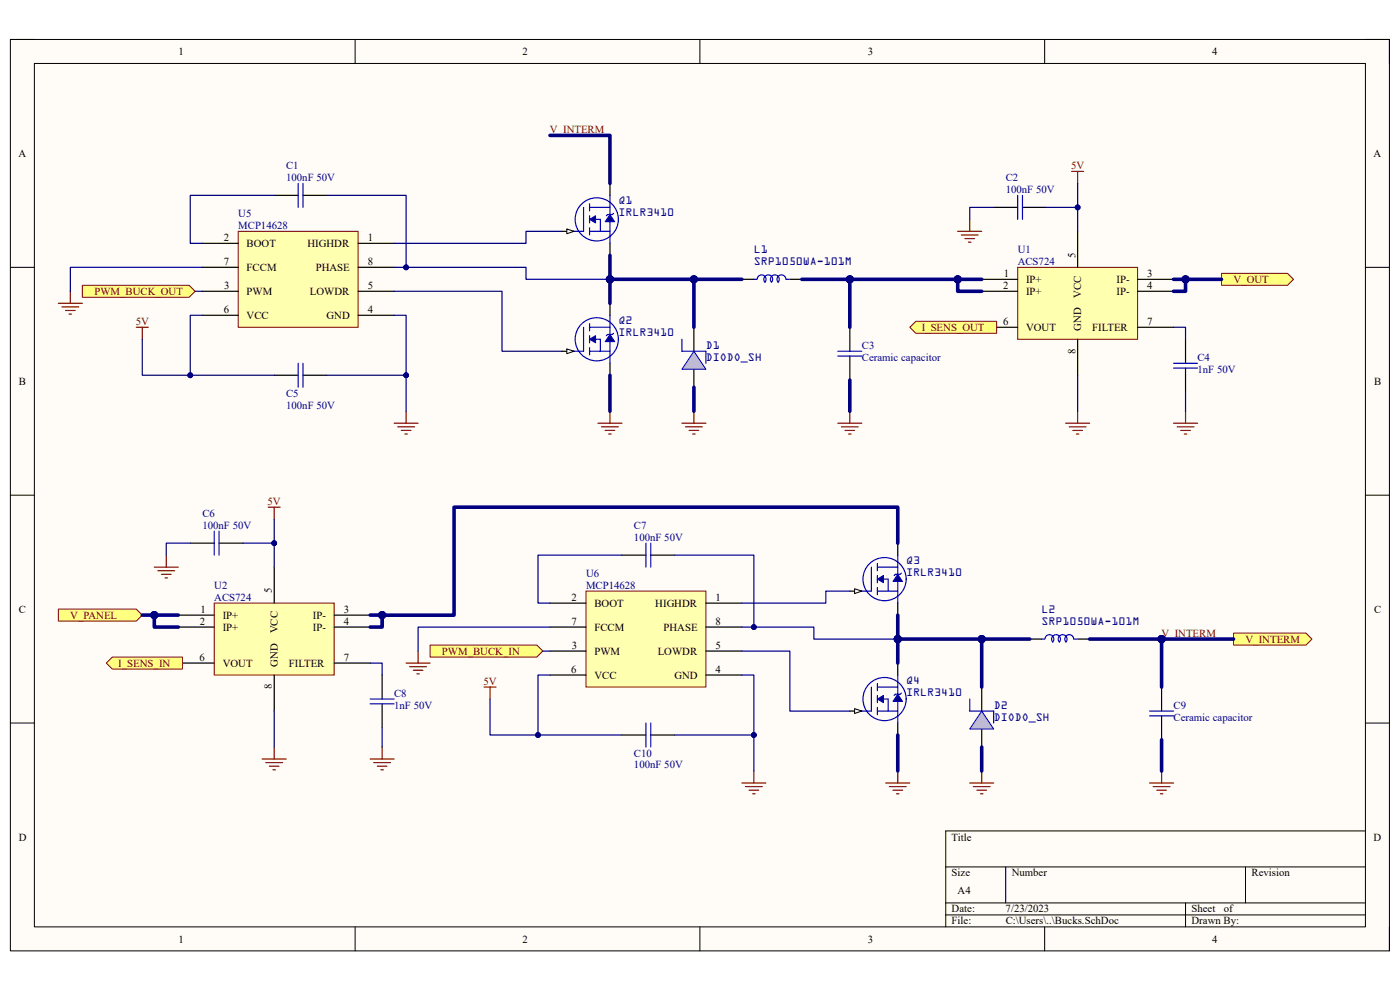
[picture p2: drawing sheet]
<svg xmlns="http://www.w3.org/2000/svg" width="297mm" height="210mm" viewBox="0 0 297 210" stroke-linecap="round" stroke-linejoin="round" font-family="sans-serif">
<path d="M2.2 8.4h292.6v193.3h-292.6z" fill-rule="evenodd" fill="#fffcf8"/>
<path d="M2.2 8.4h292.6v193.3h-292.6z" fill="none" stroke="#000" stroke-width=".21"/>
<path d="M7.3 13.5h282.4v183.1h-282.4z" fill-rule="evenodd" fill="#fffcf8"/>
<g fill="none" stroke="#000" stroke-width=".21">
<path d="M2.2 8.4h5.1M7.3 13.5h282.4v183.1h-282.4zM75.3 8.4v5.1M148.5 8.4v5.1M221.6 8.4v5.1M289.7 8.4h5.1v5.1M2.2 56.7h5.1M289.7 56.7h5.1M2.2 105h5.1M289.7 105.1h5.1M2.2 153.4h5.1M289.7 153.4h5.1"/>
<path d="M289.7 176.3h-89.1v20.3M75.3 196.6v5.1M148.5 196.6v5.1M200.6 183.9h89.1M200.6 191.5h89.1M200.6 194.1h89.1M213.4 183.9v7.6M221.6 196.6v5.1M251.5 191.5v5.1M264.2 183.9v7.6M294.8 196.6v5.1"/>
</g>
<path d="M50.5 49.1h25.5v20.3h-25.5z" fill-rule="evenodd" fill="#ffffb0"/>
<path d="M50.5 49.1h25.5v20.3h-25.5z" fill="none" stroke="#800000" stroke-width=".21"/>
<g fill="none" stroke="#000" stroke-width=".25">
<path d="M42.9 51.6h7.6M42.9 56.7h7.6M76 51.6h7.6M76 56.7h7.6M157.4 59.3h2.5M167.6 59.3h2.5M42.9 61.8h7.6M42.9 66.9h7.6M76 61.8h7.6M76 66.9h7.6M147.2 78.3v3.8M180.3 69.4v5.1"/>
<path d="M180.3 75.5v5.1"/>
</g>
<path d="M159.9 59.3h.7M160.6 59.2a.94 .94 0 0 1 1.3-.8 .94 .94 0 0 1 .4 1.5 .94 .94 0 0 1 0-1.3 .94 .94 0 0 1 1.3 0 .94 .94 0 0 1 .1 1.3M165.1 59.9a.94 .94 0 0 0-.1-1.3 .94 .94 0 0 0-1.3 0 .94 .94 0 0 0 0 1.3M166.7 59.3a.94 .94 0 0 0-1.2-.9 .94 .94 0 0 0-.4 1.5M166.8 59.3h.6M177.7 74.5h5.1M177.7 75.5h5.1" fill="none" stroke="#00f" stroke-width=".25"/>
<path d="M147.2 74.5l2.6 3.8h-5.1z" fill="#c0c0c0"/>
<path d="M147.2 74.5l2.6 3.8h-5.1z" fill="none" stroke="#00f" stroke-width=".21"/>
<path d="M147.2 69.4v5.1" fill="none" stroke="#000" stroke-width=".25"/>
<path d="M144.7 72v2.5h5.1v2.6" fill="none" stroke="#00f" stroke-width=".25"/>
<g fill="none" stroke="#800000" stroke-width=".25">
<path d="M83.6 89.8h5.1M84.4 90.5h3.5M85.1 91.3h2.1M85.9 92.1h.5M86.2 87.2v2.6M126.9 89.8h5M127.6 90.5h3.6M128.4 91.3h2M129.1 92.1h.6M129.4 87.2v2.6M144.7 89.8h5.1M145.4 90.5h3.6"/>
<path d="M146.2 91.3h2M147 92.1h.5M147.2 87.2v2.6M177.7 89.8h5.1M178.5 90.6h3.6M179.3 91.3h2M180 92.1h.5M180.3 87.2v2.6"/>
</g>
<path d="M215.9 56.7h25.4v15.3h-25.4z" fill-rule="evenodd" fill="#ffffb0"/>
<path d="M215.9 56.7h25.4v15.3h-25.4z" fill="none" stroke="#800000" stroke-width=".21"/>
<g fill="none" stroke="#000" stroke-width=".25">
<path d="M58.2 41.4h5.1M64.3 41.4h5.1M208.3 59.3h7.6M210.8 44h5.1M216.9 44h5.1M228.6 49.1v7.6M241.3 59.3h7.7M58.2 79.6h5.1M64.3 79.6h5.1M208.3 61.8h7.6M208.3 69.4h7.6M228.6 72v7.6"/>
<path d="M241.3 61.8h7.7M241.3 69.4h7.7M251.5 72v5.1M251.5 78.1v5.1"/>
</g>
<g fill="none" stroke="#800000" stroke-width=".25">
<path d="M227.4 36.4h2.5M228.6 36.4v2.5M203.2 49.1h5.1M203.9 49.8h3.6M204.7 50.6h2M205.5 51.4h.5M205.7 46.5v2.6M28.9 69.4h2.6M30.2 69.4v2.6M226.1 89.8h5.1M226.8 90.6h3.6M227.6 91.3h2"/>
<path d="M228.4 92.1h.5M228.6 87.2v2.6M249 89.8h5.1M249.7 90.6h3.6M250.5 91.3h2M251.3 92.1h.5M251.5 87.2v2.6"/>
</g>
<path d="M63.3 38.9v5.1M64.3 38.9v5.1M215.9 41.4v5.1M216.9 41.4v5.1M63.3 77.1v5M64.3 77.1v5M249 77.1h5.1M249 78.1h5.1" fill="none" stroke="#00f" stroke-width=".25"/>
<path d="M124.3 125.4h25.5v20.3h-25.5z" fill-rule="evenodd" fill="#ffffb0"/>
<path d="M124.3 125.4h25.5v20.3h-25.5z" fill="none" stroke="#800000" stroke-width=".21"/>
<g fill="none" stroke="#000" stroke-width=".25">
<path d="M116.7 127.9h7.6M116.7 138.1h7.6M116.7 133h7.6M149.8 127.9h7.6M149.8 138.1h7.6M149.8 133h7.6M218.5 135.6h2.5M228.6 135.6h2.6M116.7 143.2h7.6M149.8 143.2h7.6M208.3 154.7v3.8M246.4 145.8v5"/>
<path d="M246.4 151.9v5"/>
</g>
<path d="M221 135.6h.6M221.7 135.5a.94 .94 0 0 1 1.3-.8 .94 .94 0 0 1 .4 1.5 .94 .94 0 0 1 0-1.3 .94 .94 0 0 1 1.3 0 .94 .94 0 0 1 .1 1.3M227.8 135.6a.93 .93 0 0 0-1.3-.9 .93 .93 0 0 0-.3 1.5 .94 .94 0 0 0-.1-1.3 .94 .94 0 0 0-1.3 0 .94 .94 0 0 0-.1 1.3M227.9 135.6h.6M243.9 150.8h5.1M243.9 151.9h5.1" fill="none" stroke="#00f" stroke-width=".25"/>
<path d="M208.3 150.8l2.5 3.9h-5.1z" fill="#c0c0c0"/>
<path d="M208.3 150.8l2.5 3.9h-5.1z" fill="none" stroke="#00f" stroke-width=".21"/>
<path d="M208.3 145.8v5" fill="none" stroke="#000" stroke-width=".25"/>
<path d="M205.7 148.3v2.5h5.1v2.6" fill="none" stroke="#00f" stroke-width=".25"/>
<g fill="none" stroke="#800000" stroke-width=".25">
<path d="M157.4 166.1h5.1M158.2 166.9h3.5M158.9 167.6h2.1M159.7 168.4h.5M159.9 163.6v2.5M187.9 166.1h5.1M188.7 166.9h3.5M189.4 167.6h2.1M190.2 168.4h.5M190.5 163.6v2.5M205.7 166.1h5.1M206.5 166.9h3.5"/>
<path d="M207.3 167.6h2M208 168.4h.5M208.3 163.6v2.5M243.9 166.1h5.1M244.6 166.9h3.6M245.4 167.6h2M246.2 168.4h.5M246.4 163.6v2.5"/>
</g>
<path d="M45.5 127.9h25.4v15.3h-25.4z" fill-rule="evenodd" fill="#ffffb0"/>
<path d="M45.5 127.9h25.4v15.3h-25.4z" fill="none" stroke="#800000" stroke-width=".21"/>
<g fill="none" stroke="#000" stroke-width=".25">
<path d="M40.4 115.2h5.1M46.5 115.2h5.1M131.9 117.8h5.1M138.1 117.8h5M37.8 130.5h7.7M37.8 133h7.7M58.2 120.3v7.6M70.9 130.5h7.6M70.9 133h7.6M37.8 140.7h7.7M58.2 143.2v7.6M70.9 140.7h7.6"/>
<path d="M81.1 143.2v5.1M81.1 149.3v5.1M131.9 155.9h5.1M138.1 155.9h5"/>
</g>
<g fill="none" stroke="#800000" stroke-width=".25">
<path d="M35.3 117.8v2.5M56.9 107.6h2.5M58.2 107.6v2.5M32.7 120.3h5.1M33.5 121.1h3.6M34.3 121.8h2M35 122.6h.5M58.2 158.5v2.5M81.1 158.5v2.5M102.7 145.7h2.5M104 145.7v2.6M55.6 161h5.1"/>
<path d="M56.4 161.8h3.6M57.2 162.5h2M57.9 163.3h.5M78.5 161h5.1M79.3 161.8h3.5M80.1 162.5h2M80.8 163.3h.5"/>
</g>
<path d="M45.5 112.7v5.1M46.5 112.7v5.1M137 115.2v5.1M138.1 115.2v5.1M78.5 148.3h5.1M78.5 149.3h5.1M137 153.4v5.1M138.1 153.4v5.1" fill="none" stroke="#00f" stroke-width=".25"/>
<circle cx="246.4" cy="135.6" r=".76" fill="#000080"/>
<circle cx="246.4" cy="135.6" r=".76" fill="none" stroke="#000080" stroke-width=".21"/>
<g fill="none" stroke="#00f" stroke-width=".25">
<path d="M186.1 119.5v1.6M184.9 120.3v5.1h-2.3M186.1 122.1v1.5M186.1 124.6v1.6M186.1 122.9h2.3"/>
<circle cx="187.7" cy="122.9" r="4.6"/>
</g>
<path d="M180.3 125.4h2.5M190.5 127.9v2.6" fill="none" stroke="#000" stroke-width=".25"/>
<path d="M181.3 124.9l1.5 .5-1.5 .5z" fill="#f8fcff"/>
<path d="M181.3 124.9l1.5 .5-1.5 .5z" fill="none" stroke="#000" stroke-width=".21"/>
<path d="M190.5 117.8v10.1M186.1 120.3h4.4M186.1 125.4h4.4M188.4 122.9v2.5" fill="none" stroke="#00f" stroke-width=".25"/>
<path d="M186.1 122.9l1.3-.8v1.5z" fill="#11037f"/>
<path d="M186.1 122.9l1.3-.8v1.5z" fill="none" stroke="#00f" stroke-width=".21"/>
<path d="M190.5 121.8l1 1.6h-2.1z" fill="#11037f"/>
<path d="M190.5 121.8l1 1.6h-2.1z" fill="none" stroke="#00f" stroke-width=".21"/>
<g fill="none" stroke="#00f" stroke-width=".25">
<path d="M191.2 121.6l-.2 .2h-1.1l-.2 .3M184.9 145.8v5h-2.3M186.1 145v1.5M186.1 147.5v1.6M186.1 150.1v1.5M186.1 148.3h2.3"/>
<circle cx="187.7" cy="148.3" r="4.6"/>
</g>
<path d="M190.5 115.2v2.6M180.3 150.8h2.5M190.5 153.4v2.5" fill="none" stroke="#000" stroke-width=".25"/>
<path d="M181.3 150.3l1.5 .5-1.5 .6z" fill="#f8fcff"/>
<path d="M181.3 150.3l1.5 .5-1.5 .6z" fill="none" stroke="#000" stroke-width=".21"/>
<path d="M186.1 145.8h4.4M186.1 150.8h4.4M188.4 148.3v2.5M190.5 143.2v10.2" fill="none" stroke="#00f" stroke-width=".25"/>
<path d="M186.1 148.3l1.3-.8v1.6z" fill="#11037f"/>
<path d="M186.1 148.3l1.3-.8v1.6z" fill="none" stroke="#00f" stroke-width=".21"/>
<path d="M190.5 147.3l1 1.5h-2.1z" fill="#11037f"/>
<path d="M190.5 147.3l1 1.5h-2.1z" fill="none" stroke="#00f" stroke-width=".21"/>
<g fill="none" stroke="#00f" stroke-width=".25">
<path d="M123.8 69.4v5.1h-2.3M125.1 68.7v1.5M125.1 71.2v1.5M125.1 73.8v1.5M125.1 72h2.3M191.2 147l-.2 .3h-1.1l-.2 .2"/>
<circle cx="126.6" cy="72" r="4.6"/>
</g>
<path d="M119.2 74.5h2.6M129.4 77.1v2.5M190.5 140.7v2.5" fill="none" stroke="#000" stroke-width=".25"/>
<path d="M120.2 74l1.6 .5-1.6 .5z" fill="#f8fcff"/>
<path d="M120.2 74l1.6 .5-1.6 .5z" fill="none" stroke="#000" stroke-width=".21"/>
<path d="M125.1 69.4h4.3M125.1 74.5h4.3M127.4 72v2.5M129.4 66.9v10.2" fill="none" stroke="#00f" stroke-width=".25"/>
<path d="M125.1 72l1.2-.8v1.5z" fill="#11037f"/>
<path d="M125.1 72l1.2-.8v1.5z" fill="none" stroke="#00f" stroke-width=".21"/>
<path d="M129.4 71l1 1.5h-2z" fill="#11037f"/>
<path d="M129.4 71l1 1.5h-2z" fill="none" stroke="#00f" stroke-width=".21"/>
<g fill="none" stroke="#00f" stroke-width=".25">
<path d="M123.8 44v5.1h-2.3M125.1 43.2v1.6M125.1 45.8v1.5M125.1 48.3v1.5M125.1 46.5h2.3M130.2 70.7l-.3 .3h-1l-.3 .2"/>
<circle cx="126.6" cy="46.5" r="4.6"/>
</g>
<path d="M119.2 49.1h2.6M129.4 51.6v2.6M129.4 64.3v2.6" fill="none" stroke="#000" stroke-width=".25"/>
<path d="M120.2 48.6l1.6 .5-1.6 .5z" fill="#f8fcff"/>
<path d="M120.2 48.6l1.6 .5-1.6 .5z" fill="none" stroke="#000" stroke-width=".21"/>
<path d="M125.1 44h4.3M125.1 49.1h4.3M127.4 46.5v2.6M129.4 41.4v10.2" fill="none" stroke="#00f" stroke-width=".25"/>
<path d="M125.1 46.5l1.2-.7v1.5z" fill="#11037f"/>
<path d="M125.1 46.5l1.2-.7v1.5z" fill="none" stroke="#00f" stroke-width=".21"/>
<path d="M129.4 45.5l1 1.5h-2z" fill="#11037f"/>
<path d="M129.4 45.5l1 1.5h-2z" fill="none" stroke="#00f" stroke-width=".21"/>
<path d="M130.2 45.3l-.3 .2h-1l-.3 .3" fill="none" stroke="#00f" stroke-width=".25"/>
<path d="M129.4 38.9v2.5" fill="none" stroke="#000" stroke-width=".25"/>
<path d="M12.4 64.3h5.1M13.1 65.1h3.6M13.9 65.9h2M14.7 66.6h.5M14.9 61.8v2.5M88.7 138.1v2.6M86.2 140.7h5M86.9 141.4h3.6M87.7 142.2h2M88.4 142.9h.6" fill="none" stroke="#800000" stroke-width=".25"/>
<path d="M12.4 129.2h16.5l1.3 1.3-1.3 1.3h-16.5z" fill-rule="evenodd" fill="#ffff80"/>
<path d="M12.4 129.2h16.5l1.3 1.3-1.3 1.3h-16.5z" fill="none" stroke="#800000" stroke-width=".21"/>
<path d="M261.7 134.3h15.4l1.2 1.3-1.2 1.2h-15.4z" fill-rule="evenodd" fill="#ffff80"/>
<path d="M261.7 134.3h15.4l1.2 1.3-1.2 1.2h-15.4z" fill="none" stroke="#800000" stroke-width=".21"/>
<path d="M17.5 60.5h22.6l1.3 1.3-1.3 1.3h-22.6z" fill-rule="evenodd" fill="#ffff80"/>
<path d="M17.5 60.5h22.6l1.3 1.3-1.3 1.3h-22.6z" fill="none" stroke="#800000" stroke-width=".21"/>
<path d="M91.2 136.8h22.7l1.3 1.3-1.3 1.3h-22.7z" fill-rule="evenodd" fill="#ffff80"/>
<path d="M91.2 136.8h22.7l1.3 1.3-1.3 1.3h-22.7z" fill="none" stroke="#800000" stroke-width=".21"/>
<path d="M259.2 58h13.9l1.3 1.3-1.3 1.2h-13.9z" fill-rule="evenodd" fill="#ffff80"/>
<path d="M259.2 58h13.9l1.3 1.3-1.3 1.2h-13.9z" fill="none" stroke="#800000" stroke-width=".21"/>
<path d="M83.6 56.7h28v2.6h17.8" fill="none" stroke="#000080" stroke-width=".25"/>
<circle cx="86.2" cy="56.7" r=".51" fill="#000080"/>
<circle cx="86.2" cy="56.7" r=".51" fill="none" stroke="#000080" stroke-width=".21"/>
<circle cx="129.4" cy="59.3" r=".76" fill="#000080"/>
<circle cx="129.4" cy="59.3" r=".76" fill="none" stroke="#000080" stroke-width=".21"/>
<path d="M83.6 66.9h2.6v20.3" fill="none" stroke="#000080" stroke-width=".25"/>
<circle cx="86.2" cy="79.6" r=".51" fill="#000080"/>
<circle cx="86.2" cy="79.6" r=".51" fill="none" stroke="#000080" stroke-width=".21"/>
<path d="M147.2 59.3v10.1M129.4 79.6v7.6M147.2 82.1v5.1M180.3 80.6v6.6" fill="none" stroke="#000080" stroke-width=".76"/>
<circle cx="147.2" cy="59.3" r=".76" fill="#000080"/>
<circle cx="147.2" cy="59.3" r=".76" fill="none" stroke="#000080" stroke-width=".21"/>
<path d="M129.4 59.3h28" fill="none" stroke="#000080" stroke-width=".76"/>
<circle cx="147.2" cy="59.3" r=".76" fill="#000080"/>
<circle cx="147.2" cy="59.3" r=".76" fill="none" stroke="#000080" stroke-width=".21"/>
<circle cx="129.4" cy="59.3" r=".76" fill="#000080"/>
<circle cx="129.4" cy="59.3" r=".76" fill="none" stroke="#000080" stroke-width=".21"/>
<path d="M129.4 54.2v10.1" fill="none" stroke="#000080" stroke-width=".76"/>
<circle cx="129.4" cy="59.3" r=".76" fill="#000080"/>
<circle cx="129.4" cy="59.3" r=".76" fill="none" stroke="#000080" stroke-width=".21"/>
<path d="M208.3 59.3h-5.1v2.5h5.1" fill="none" stroke="#000080" stroke-width=".76"/>
<circle cx="203.2" cy="59.3" r=".76" fill="#000080"/>
<circle cx="203.2" cy="59.3" r=".76" fill="none" stroke="#000080" stroke-width=".21"/>
<path d="M69.4 79.6h16.8M228.6 79.6v7.6M249 69.4h2.5v2.6M251.5 83.2v4" fill="none" stroke="#000080" stroke-width=".25"/>
<circle cx="86.2" cy="79.6" r=".51" fill="#000080"/>
<circle cx="86.2" cy="79.6" r=".51" fill="none" stroke="#000080" stroke-width=".21"/>
<path d="M42.9 66.9h-2.5v12.7h17.8" fill="none" stroke="#000080" stroke-width=".25"/>
<circle cx="40.4" cy="79.6" r=".51" fill="#000080"/>
<circle cx="40.4" cy="79.6" r=".51" fill="none" stroke="#000080" stroke-width=".21"/>
<path d="M58.2 41.4h-17.8v10.2h2.5M69.4 41.4h16.8v15.3" fill="none" stroke="#000080" stroke-width=".25"/>
<circle cx="86.2" cy="56.7" r=".51" fill="#000080"/>
<circle cx="86.2" cy="56.7" r=".51" fill="none" stroke="#000080" stroke-width=".21"/>
<path d="M30.2 72v7.6h10.2" fill="none" stroke="#000080" stroke-width=".25"/>
<circle cx="40.4" cy="79.6" r=".51" fill="#000080"/>
<circle cx="40.4" cy="79.6" r=".51" fill="none" stroke="#000080" stroke-width=".21"/>
<path d="M116.7 28.7h12.7v10.2" fill="none" stroke="#000080" stroke-width=".76"/>
<path d="M228.6 38.9v10.2" fill="none" stroke="#000080" stroke-width=".25"/>
<circle cx="228.6" cy="44" r=".51" fill="#000080"/>
<circle cx="228.6" cy="44" r=".51" fill="none" stroke="#000080" stroke-width=".21"/>
<path d="M210.8 44h-5.1v2.5M222 44h6.6" fill="none" stroke="#000080" stroke-width=".25"/>
<circle cx="228.6" cy="44" r=".51" fill="#000080"/>
<circle cx="228.6" cy="44" r=".51" fill="none" stroke="#000080" stroke-width=".21"/>
<path d="M249 59.3h2.5v2.5h-2.5" fill="none" stroke="#000080" stroke-width=".76"/>
<circle cx="251.5" cy="59.3" r=".76" fill="#000080"/>
<circle cx="251.5" cy="59.3" r=".76" fill="none" stroke="#000080" stroke-width=".21"/>
<path d="M251.5 59.3h7.7" fill="none" stroke="#000080" stroke-width=".76"/>
<circle cx="251.5" cy="59.3" r=".76" fill="#000080"/>
<circle cx="251.5" cy="59.3" r=".76" fill="none" stroke="#000080" stroke-width=".21"/>
<path d="M157.4 138.1h10.2v12.7h12.7M157.4 133h15.3v2.6h17.8" fill="none" stroke="#000080" stroke-width=".25"/>
<circle cx="159.9" cy="133" r=".51" fill="#000080"/>
<circle cx="159.9" cy="133" r=".51" fill="none" stroke="#000080" stroke-width=".21"/>
<circle cx="190.5" cy="135.6" r=".76" fill="#000080"/>
<circle cx="190.5" cy="135.6" r=".76" fill="none" stroke="#000080" stroke-width=".21"/>
<path d="M157.4 143.2h2.5v20.4" fill="none" stroke="#000080" stroke-width=".25"/>
<circle cx="159.9" cy="155.9" r=".51" fill="#000080"/>
<circle cx="159.9" cy="155.9" r=".51" fill="none" stroke="#000080" stroke-width=".21"/>
<path d="M231.2 135.6h15.2v10.2M190.5 155.9v7.7M208.3 158.5v5.1M246.4 156.9v6.7" fill="none" stroke="#000080" stroke-width=".76"/>
<circle cx="246.4" cy="135.6" r=".76" fill="#000080"/>
<circle cx="246.4" cy="135.6" r=".76" fill="none" stroke="#000080" stroke-width=".21"/>
<path d="M208.3 135.6v10.2" fill="none" stroke="#000080" stroke-width=".76"/>
<circle cx="208.3" cy="135.6" r=".76" fill="#000080"/>
<circle cx="208.3" cy="135.6" r=".76" fill="none" stroke="#000080" stroke-width=".21"/>
<path d="M190.5 135.6h28" fill="none" stroke="#000080" stroke-width=".76"/>
<circle cx="208.3" cy="135.6" r=".76" fill="#000080"/>
<circle cx="208.3" cy="135.6" r=".76" fill="none" stroke="#000080" stroke-width=".21"/>
<circle cx="190.5" cy="135.6" r=".76" fill="#000080"/>
<circle cx="190.5" cy="135.6" r=".76" fill="none" stroke="#000080" stroke-width=".21"/>
<path d="M190.5 130.5v10.2" fill="none" stroke="#000080" stroke-width=".76"/>
<circle cx="190.5" cy="135.6" r=".76" fill="#000080"/>
<circle cx="190.5" cy="135.6" r=".76" fill="none" stroke="#000080" stroke-width=".21"/>
<path d="M37.8 130.5h-5.1v2.5h5.1" fill="none" stroke="#000080" stroke-width=".76"/>
<circle cx="32.7" cy="130.5" r=".76" fill="#000080"/>
<circle cx="32.7" cy="130.5" r=".76" fill="none" stroke="#000080" stroke-width=".21"/>
<path d="M58.2 150.8v7.7M78.5 140.7h2.6v2.5M81.1 154.4v4.1M143.1 155.9h16.8" fill="none" stroke="#000080" stroke-width=".25"/>
<circle cx="159.9" cy="155.9" r=".51" fill="#000080"/>
<circle cx="159.9" cy="155.9" r=".51" fill="none" stroke="#000080" stroke-width=".21"/>
<path d="M116.7 143.2h-2.6v12.7h17.8" fill="none" stroke="#000080" stroke-width=".25"/>
<circle cx="114.1" cy="155.9" r=".51" fill="#000080"/>
<circle cx="114.1" cy="155.9" r=".51" fill="none" stroke="#000080" stroke-width=".21"/>
<path d="M131.9 117.8h-17.8v10.1h2.6M143.1 117.8h16.8v15.2" fill="none" stroke="#000080" stroke-width=".25"/>
<circle cx="159.9" cy="133" r=".51" fill="#000080"/>
<circle cx="159.9" cy="133" r=".51" fill="none" stroke="#000080" stroke-width=".21"/>
<path d="M104 148.3v7.6h10.1" fill="none" stroke="#000080" stroke-width=".25"/>
<circle cx="114.1" cy="155.9" r=".51" fill="#000080"/>
<circle cx="114.1" cy="155.9" r=".51" fill="none" stroke="#000080" stroke-width=".21"/>
<path d="M40.4 115.2h-5.1v2.6M51.6 115.2h6.6" fill="none" stroke="#000080" stroke-width=".25"/>
<circle cx="58.2" cy="115.2" r=".51" fill="#000080"/>
<circle cx="58.2" cy="115.2" r=".51" fill="none" stroke="#000080" stroke-width=".21"/>
<path d="M78.5 130.5h2.6v2.5h-2.6" fill="none" stroke="#000080" stroke-width=".76"/>
<circle cx="81.1" cy="130.5" r=".76" fill="#000080"/>
<circle cx="81.1" cy="130.5" r=".76" fill="none" stroke="#000080" stroke-width=".21"/>
<path d="M246.4 135.6h15.3" fill="none" stroke="#000080" stroke-width=".76"/>
<circle cx="246.4" cy="135.6" r=".76" fill="#000080"/>
<circle cx="246.4" cy="135.6" r=".76" fill="none" stroke="#000080" stroke-width=".21"/>
<path d="M58.2 110.1v10.2" fill="none" stroke="#000080" stroke-width=".25"/>
<circle cx="58.2" cy="115.2" r=".51" fill="#000080"/>
<circle cx="58.2" cy="115.2" r=".51" fill="none" stroke="#000080" stroke-width=".21"/>
<path d="M190.5 115.2v-7.6h-94.2v22.9h-15.2" fill="none" stroke="#000080" stroke-width=".76"/>
<circle cx="81.1" cy="130.5" r=".76" fill="#000080"/>
<circle cx="81.1" cy="130.5" r=".76" fill="none" stroke="#000080" stroke-width=".21"/>
<path d="M42.9 56.7h-28v5.1M119.2 49.1h-7.6v2.5h-28M83.6 61.8h22.9v12.7h12.7M116.7 133h-28v5.1M180.3 125.4h-5.1v2.5h-17.8" fill="none" stroke="#000080" stroke-width=".25"/>
<path d="M30.2 130.5h2.5" fill="none" stroke="#000080" stroke-width=".76"/>
<circle cx="32.7" cy="130.5" r=".76" fill="#000080"/>
<circle cx="32.7" cy="130.5" r=".76" fill="none" stroke="#000080" stroke-width=".21"/>
<path d="M41.4 61.8h1.5M115.2 138.1h1.5" fill="none" stroke="#000080" stroke-width=".25"/>
<path d="M170.1 59.3h33.1" fill="none" stroke="#000080" stroke-width=".76"/>
<circle cx="180.3" cy="59.3" r=".76" fill="#000080"/>
<circle cx="180.3" cy="59.3" r=".76" fill="none" stroke="#000080" stroke-width=".21"/>
<circle cx="203.2" cy="59.3" r=".76" fill="#000080"/>
<circle cx="203.2" cy="59.3" r=".76" fill="none" stroke="#000080" stroke-width=".21"/>
<path d="M180.3 59.3v10.1" fill="none" stroke="#000080" stroke-width=".76"/>
<circle cx="180.3" cy="59.3" r=".76" fill="#000080"/>
<circle cx="180.3" cy="59.3" r=".76" fill="none" stroke="#000080" stroke-width=".21"/>
<path d="M23.8 139.4h14.9v2.5h-14.9l-1.2-1.2z" fill-rule="evenodd" fill="#ffff80"/>
<path d="M23.8 139.4h14.9v2.5h-14.9l-1.2-1.2z" fill="none" stroke="#800000" stroke-width=".21"/>
<path d="M193 69.4l1.3-1.2h17.1v2.5h-17.1z" fill-rule="evenodd" fill="#ffff80"/>
<path d="M193 69.4l1.3-1.2h17.1v2.5h-17.1z" fill="none" stroke="#800000" stroke-width=".21"/>
<g font-size="2.5" fill="#000080">
<text x="131.2" y="43.3">Q1</text>
<text x="131.2" y="45.8">IRLR3410</text>
<text x="159.9" y="53.7">L1</text>
<text x="159.9" y="56.3">SRP1050WA-101M</text>
<text x="131.2" y="68.7">Q2</text>
<text x="131.2" y="71.3">IRLR3410</text>
<text x="149.7" y="74.1">D1</text>
<text x="149.7" y="76.6">DIODO_SH</text>
<text x="192.2" y="119.6">Q3</text>
<text x="192.2" y="122.2">IRLR3410</text>
<text x="221" y="130">L2</text>
<text x="221" y="132.6">SRP1050WA-101M</text>
<text x="192.2" y="145.1">Q4</text>
<text x="192.2" y="147.6">IRLR3410</text>
<text x="210.8" y="150.4">D2</text>
<text x="210.8" y="153">DIODO_SH</text>
</g>
<g font-size="2.3">
<text x="37.9" y="11.7">1</text>
<text x="110.9" y="11.7">2</text>
<text x="184.1" y="11.7">3</text>
<text x="257.1" y="11.7">4</text>
<text x="3.9" y="33.3">A</text>
<text x="291.4" y="33.3">A</text>
<text x="47.5" y="51.1">2</text>
<text x="52.3" y="52.4">BOOT</text>
<text x="65.2" y="52.4">HIGHDR</text>
<text x="78" y="51.1">1</text>
<text x="47.5" y="56.2">7</text>
<text x="52.3" y="57.4">FCCM</text>
<text x="67" y="57.4">PHASE</text>
<text x="78" y="56.2">8</text>
<text x="213" y="58.7">1</text>
<text x="217.7" y="60">IP+</text>
<text x="228.1" y="54.7" transform="rotate(-90 228.1 54.7)">5</text>
<text x="236.9" y="60">IP-</text>
<text x="243.4" y="58.7">3</text>
<text x="47.5" y="61.3">3</text>
<text x="52.3" y="62.6">PWM</text>
<text x="65.7" y="62.6">LOWDR</text>
<text x="78" y="61.3">5</text>
<text x="212.8" y="61.3">2</text>
<text x="217.7" y="62.6">IP+</text>
<text x="229.4" y="63.1" transform="rotate(-90 229.4 63.1)">VCC</text>
<text x="236.9" y="62.6">IP-</text>
<text x="243.4" y="61.3">4</text>
<text x="47.5" y="66.4">6</text>
<text x="52.3" y="67.6">VCC</text>
<text x="69.3" y="67.6">GND</text>
<text x="78" y="66.4">4</text>
<text x="212.8" y="68.9">6</text>
<text x="217.7" y="70.2">VOUT</text>
<text x="229.4" y="70.2" transform="rotate(-90 229.4 70.2)">GND</text>
<text x="231.7" y="70.2">FILTER</text>
<text x="243.4" y="68.9">7</text>
<text x="228.1" y="75" transform="rotate(-90 228.1 75)">8</text>
<text x="4" y="81.6">B</text>
<text x="291.5" y="81.6">B</text>
<text x="57.7" y="125.9" transform="rotate(-90 57.7 125.9)">5</text>
<text x="4" y="130">C</text>
<text x="42.5" y="130">1</text>
<text x="47.2" y="131.2">IP+</text>
<text x="66.4" y="131.2">IP-</text>
<text x="72.9" y="130">3</text>
<text x="121.2" y="127.4">2</text>
<text x="126.1" y="128.7">BOOT</text>
<text x="139" y="128.7">HIGHDR</text>
<text x="151.8" y="127.4">1</text>
<text x="291.5" y="130">C</text>
<text x="42.4" y="132.5">2</text>
<text x="47.2" y="133.8">IP+</text>
<text x="58.9" y="134.4" transform="rotate(-90 58.9 134.4)">VCC</text>
<text x="66.4" y="133.8">IP-</text>
<text x="72.9" y="132.5">4</text>
<text x="121.2" y="132.5">7</text>
<text x="121.3" y="137.6">3</text>
<text x="126.1" y="133.8">FCCM</text>
<text x="140.8" y="133.8">PHASE</text>
<text x="151.8" y="137.6">5</text>
<text x="151.8" y="132.5">8</text>
<text x="42.3" y="140.1">6</text>
<text x="47.2" y="141.4">VOUT</text>
<text x="58.9" y="141.4" transform="rotate(-90 58.9 141.4)">GND</text>
<text x="61.3" y="141.4">FILTER</text>
<text x="72.9" y="140.1">7</text>
<text x="121.2" y="142.7">6</text>
<text x="126.1" y="138.9">PWM</text>
<text x="126.1" y="144">VCC</text>
<text x="139.5" y="138.9">LOWDR</text>
<text x="143.1" y="144">GND</text>
<text x="151.8" y="142.7">4</text>
<text x="57.7" y="146.3" transform="rotate(-90 57.7 146.3)">8</text>
<text x="4" y="178.3">D</text>
<text x="201.9" y="178.3">Title</text>
<text x="291.4" y="178.3">D</text>
<text x="201.9" y="185.9">Size</text>
<text x="214.6" y="185.9">Number</text>
<text x="265.5" y="185.9">Revision</text>
<text x="203.2" y="189.7">A4</text>
<text x="201.9" y="193.5">Date:</text>
<text x="201.9" y="196.1">File:</text>
<text x="213.3" y="193.5">7/23/2023</text>
<text x="213.4" y="196.1">C:\Users\..\Bucks.SchDoc</text>
<text x="252.8" y="196.1">Drawn By:</text>
<text x="252.8" y="193.5">Sheet</text>
<text x="259.6" y="193.5">of</text>
<text x="37.9" y="199.9">1</text>
<text x="110.9" y="199.9">2</text>
<text x="184.1" y="199.9">3</text>
<text x="257.1" y="199.9">4</text>
</g>
<g font-size="2.3" fill="#800000">
<text x="116.7" y="28.2">V_INTERM</text>
<text x="227.2" y="35.9">5V</text>
<text x="261.7" y="60">V_OUT</text>
<text x="20" y="62.6">PWM_BUCK_OUT</text>
<text x="28.8" y="68.9">5V</text>
<text x="195.5" y="70.2">I_SENS_OUT</text>
<text x="56.8" y="107.1">5V</text>
<text x="14.9" y="131.2">V_PANEL</text>
<text x="246.4" y="135">V_INTERM</text>
<text x="264.2" y="136.3">V_INTERM</text>
<text x="25.1" y="141.4">I_SENS_IN</text>
<text x="93.8" y="138.9">PWM_BUCK_IN</text>
<text x="102.6" y="145.2">5V</text>
</g>
<g font-size="2.3" fill="#000080">
<text x="60.7" y="35.9">C1</text>
<text x="60.7" y="38.4">100nF 50V</text>
<text x="213.4" y="38.4">C2</text>
<text x="213.4" y="40.9">100nF 50V</text>
<text x="50.5" y="46">U5</text>
<text x="50.5" y="48.6">MCP14628</text>
<text x="215.9" y="53.6">U1</text>
<text x="215.9" y="56.2">ACS724</text>
<text x="182.8" y="74">C3</text>
<text x="182.8" y="76.5">Ceramic capacitor</text>
<text x="254" y="76.5">C4</text>
<text x="254" y="79.1">1nF 50V</text>
<text x="60.7" y="84.2">C5</text>
<text x="60.7" y="86.7">100nF 50V</text>
<text x="42.9" y="109.6">C6</text>
<text x="42.9" y="112.1">100nF 50V</text>
<text x="134.5" y="112.1">C7</text>
<text x="134.5" y="114.7">100nF 50V</text>
<text x="45.5" y="124.9">U2</text>
<text x="124.3" y="122.3">U6</text>
<text x="124.3" y="124.9">MCP14628</text>
<text x="45.5" y="127.4">ACS724</text>
<text x="83.6" y="147.8">C8</text>
<text x="83.6" y="150.3">1nF 50V</text>
<text x="249" y="150.3">C9</text>
<text x="249" y="152.9">Ceramic capacitor</text>
<text x="134.5" y="160.5">C10</text>
<text x="134.5" y="163">100nF 50V</text>
</g>
</svg>
